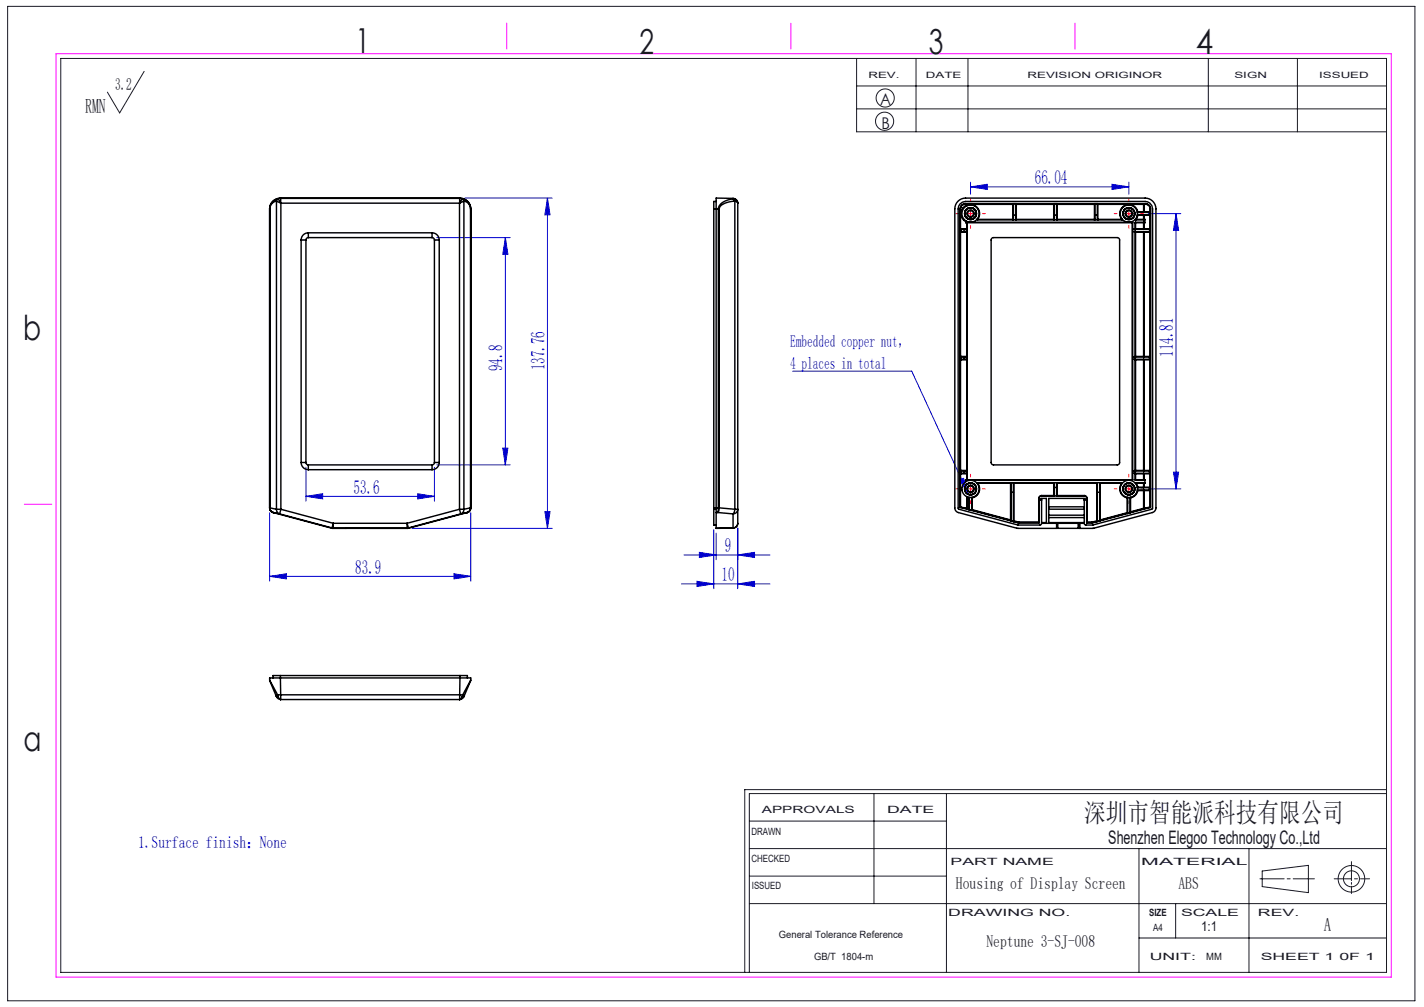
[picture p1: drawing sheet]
<svg xmlns="http://www.w3.org/2000/svg" width="297mm" height="210mm" viewBox="0 0 297 210" stroke-linecap="round" stroke-linejoin="round" font-family="sans-serif">
<g fill="none" stroke="#191924" stroke-width=".21">
<path d="M1.6 1.3h293.5v207.4h-293.5zM12.7 12.2h276.5v190.6h-276.5zM30.1 14.9l-5.1 8.6-2.6-4.3M178.7 12.2v15.3h110.5M178.7 17.9h110.5M191.1 12.2v15.3M201.9 12.2v15.3M252 12.2v15.3M270.6 12.2v15.3M178.7 22.7h110.5M156.3 177h132.9M156.3 171.2h41.1"/>
<path d="M182.3 165.5v22.9M197.4 165.5v37.3M237.6 177v25.8M260.5 177v25.8M281.9 179.7v4M289.2 165.5h-132.9v37.3M289.2 164.7h-133.9v38.1M156.3 188.4h132.9M156.3 182.7h41.1M237.6 195.6h51.6M245.2 188.4v7.2M262.8 183.3h5"/>
<path d="M263.3 181.6l9.6-1.1v5.7l-9.6-1.3zM268.5 183.3h.6M269.7 183.3h4.4M278.3 183.3h3.6M281.9 184v.4M281.9 184.8v1.5M282.5 183.3h.6M283.8 183.3h1.9"/>
<circle cx="184.5" cy="25.3" r="1.89"/>
<circle cx="184.6" cy="20.4" r="1.89"/>
<circle cx="281.9" cy="183.3" r="1.67"/>
<circle cx="281.9" cy="183.3" r="2.77"/>
</g>
<path d="M11.7 11.2h278.5v192.6h-278.5zM105.7 4.8v5.4M165 4.8v5.4M224.2 4.8v5.4M5.1 105.1h5.7" fill="none" stroke="#f0f" stroke-width=".21"/>
<g fill="none" stroke="#00f" stroke-width=".21">
<path d="M202.4 39l3.5-.6v1.1zM202.4 38v2.5M202.4 39h33M231.9 38.4l3.5 .6-3.5 .5zM235.4 38v2.5M91.1 49.5h15.3M96.9 41.3h18.3M105.4 49.5v47.4M105.4 49.5l.5 3.5h-1zM114.2 41.3l.5 3.5h-1.1zM114.2 41.3v68.9M239.5 44.5h6.8"/>
<path d="M245.3 44.5l.5 3.5h-1.1zM245.3 44.5v57.5M165.3 77.4h24.9l11.6 25.3M63.8 97.4v7.1M90.6 97.4v7.1M91.1 96.9h15.3M104.9 93.4h1l-.5 3.5zM244.7 98.5h1.1l-.5 3.5zM56.2 106.9v14.3M63.8 103.5l3.5-.5v1zM63.8 103.5h26.8M86 110.2h29.2"/>
<path d="M87.1 103l3.5 .5-3.5 .5zM94.7 119.7l3.5 .5-3.5 .5zM98.2 106.9v14.3M113.6 106.7h1.1l-.5 3.5zM142.6 115.7h18M145.9 115.2l3.5 .5-3.5 .6zM148.9 110.5v12.3M149.4 111.2v5.5M153.9 115.7l3.5-.5v1.1zM153.9 110.1v12.7M200.1 100.1l.9-.3 .8 2.9zM239.5 102h6.8"/>
<path d="M56.2 120.2l3.5-.5v1zM56.2 120.2h42M142.1 121.8h18.5M145.4 121.2l3.5 .6-3.5 .5zM153.9 121.8l3.5-.6v1.1z"/>
</g>
<path d="M201.7 44.7a.75 .75 0 0 1 .7-.9 .75 .75 0 0 1 .8 .8 .75 .75 0 0 1-1 .7M234.7 44.7a.75 .75 0 0 1 .7-.9 .75 .75 0 0 1 .8 .8 .75 .75 0 0 1-1 .7M201.7 102.1a.75 .75 0 0 1 .7-.9 .75 .75 0 0 1 .8 .8 .75 .75 0 0 1-1 .7M234.7 102.1a.75 .75 0 0 1 .7-.9 .75 .75 0 0 1 .8 .8 .75 .75 0 0 1-1 .7" fill="none" stroke="#000" stroke-width=".21"/>
<g fill="none" stroke="#f00" stroke-width=".21" stroke-dasharray="30.5 1.3 1.3 1.3">
<path d="M199.9 44.5h-.5M202.4 42v-.5M202.4 47v.6M204.9 44.5h.6M232.9 44.5h-.5M235.4 42v-.5M235.4 47v.6M237.9 44.5h.6M202.4 99.5v-.6M235.4 99.5v-.6M199.9 102h-.5M202.4 104.5v.5"/>
<path d="M204.9 102h.6M232.9 102h-.5M235.4 104.5v.5M237.9 102h.6"/>
</g>
<path d="M201.2 44.5h2.5M202.4 43.3v2.5M234.2 44.5h2.5M235.4 43.3v2.5M201.2 102h2.5M202.4 100.7v2.5M234.2 102h2.5M235.4 100.7v2.5" fill="none" stroke="#f00" stroke-width=".21"/>
<g fill="#00f">
<path d="M200.1 100.1l.9-.3 .8 2.9z"/>
<path d="M202.4 39l3.5-.6v1.1zM231.9 38.4l3.5 .6-3.5 .5z"/>
<path d="M63.8 103.5l3.5-.5v1zM87.1 103l3.5 .5-3.5 .5z"/>
<path d="M94.7 119.7l3.5 .5-3.5 .5zM56.2 120.2l3.5-.5v1z"/>
<path d="M113.6 106.7h1.1l-.5 3.5zM114.2 41.3l.5 3.5h-1.1zM104.9 93.4h1l-.5 3.5zM105.4 49.5l.5 3.5h-1zM244.7 98.5h1.1l-.5 3.5zM245.3 44.5l.5 3.5h-1.1z"/>
<path d="M145.9 115.2l3.5 .5-3.5 .6zM153.9 115.7l3.5-.5v1.1zM145.4 121.2l3.5 .6-3.5 .5zM153.9 121.8l3.5-.6v1.1z"/>
</g>
<g fill="none" stroke="#000" stroke-width=".3">
<path d="M56.2 43.6h.1M56.2 43.6v62.3M56.2 43.6l.1 62.3M57.6 41.9a1.68 1.68 0 0 0-1.3 1.7M57.6 41.9l.1 .1M57.7 42l.8 .3M57.7 42v64.2M57.9 41.5h.1M57.9 41.5l-.3 .4M57.9 41.5a2.17 2.17 0 0 0-1.7 2.1M58 41.5l.5 .8M58 41.5l-.3 .5"/>
<path d="M58.5 41.3a2.25 2.25 0 0 0-2.3 2.3M58.5 41.3v.1M58.5 41.3h37.4M58.5 42.3l.1 .1M58.5 41.4l-.6 .1M58.5 41.4v.9M58.5 42.3h.1M58.5 41.4h37.4M58.6 42.4v63.8M58.6 42.4h37.2M62.8 50h1M62.8 50v46.4"/>
<path d="M63.8 50v46.4M64.3 49.5l-.3 .2-.2 .3M64.3 48.5a1.5 1.5 0 0 0-1.5 1.5M64.3 48.5v1M64.3 48.5h25.8M64.3 49.5h25.8M90.1 48.5a1.5 1.5 0 0 1 1.5 1.5M90.1 49.5l.4 .2 .1 .3M90.1 48.5v1M90.6 50h1M90.6 50v46.4M91.6 50v46.4"/>
<path d="M95.8 42.4v63.8M95.9 41.4l.6 .1M95.9 41.4v.9M95.9 42.3h.1M95.9 42.3l-.1 .1M95.9 41.3a2.25 2.25 0 0 1 2.3 2.3M95.9 41.3v.1M96.4 41.5l-.5 .8M96.4 41.5l.4 .5M96.5 41.5h-.1M96.5 41.5l.3 .4M96.5 41.5a2.17 2.17 0 0 1 1.7 2.1"/>
<path d="M96.8 42l-.9 .3M96.8 42v64.2M96.8 41.9a1.68 1.68 0 0 1 1.3 1.7M96.8 41.9v.1M98.1 43.6h.1M98.1 43.6v62.3M98.2 43.6h.1M98.2 43.6v62.3M148.9 43.6h.5M148.9 43.6v62.4M149.4 42h-.5v1.6M149.4 43.6v62.3"/>
<path d="M149.4 43.6h.4M149.8 43.6h.2M149.8 43.6v62.3M150 43.6v62.3M152.9 41.4l-3.5-.1v2.3M152.9 41.4v.1M152.9 41.4a1 1 0 0 1 1 .9M152.9 41.5a3.4 3.4 0 0 0-3 1.7l-.1 .4M152.9 41.5l.2 .4M152.9 41.5h.4M153.1 41.9a3.6 3.6 0 0 0-3 1.4l-.1 .3M153.1 41.9l.2 .1"/>
<path d="M153.3 41.5v.5M153.3 41.5l.4 .4 .2 .4M153.3 42l.6 .3M153.3 42v64.2M153.9 42.3h.1M153.9 42.3v.1M153.9 42.4v66.7M200.3 43.6v62.2l12.1 3.2M200.3 43.6h.1M200.3 43.6v62.1M200.5 47.7l1.1 .1M200.5 47.7v.7"/>
<path d="M201.1 47.8v.5M201.3 44.1h.1M201.3 43.9l.5-.5 .5-.1 .7 .1 .5 .5M201.3 43.9h.1M201.3 44v.1M201.3 42.6a.98 .98 0 0 0-1 1M201.3 42.6h.4M201.4 42.5a1.1 1.1 0 0 0-1.1 1.1M201.4 42.5h37.4M201.4 42.5h.1M201.4 42.5a1.08 1.08 0 0 0-1.1 1.1M201.4 42.5l-.1 .1"/>
<path d="M201.4 42.5h.3M201.4 46.2v.2M201.4 46.4h.2M201.6 48.3l-1.1 .1M201.6 47.8v.5M201.6 46.1l-.2 .1M201.6 46.4h.1M201.6 46.4v53.7M201.7 42.8a1.9 1.9 0 0 0-1.3 1.6 1.9 1.9 0 0 0 1 1.8M201.7 42.8h.1M201.7 42.6v.2M201.7 42.8l.1 .1"/>
<path d="M201.7 42.5v.1M201.7 42.5h36.8M201.7 46.4h34.4M201.7 46.4v53.7M202.1 42.5v.3M202.1 42.5l.1 .1h-.5M202.1 42.5h.1M202.2 42.7l-.5 .1M202.7 42.7h.1M202.8 42.5l-.1 .2M202.8 42.5v.1M202.8 42.7a1.9 1.9 0 0 1 1.1 3"/>
<path d="M202.8 42.5h.1M202.8 42.6v.1M202.8 42.6h8.5M203.5 44l.2 .5-.2 .7-.3 .3-.7 .3-.6-.1-.5-.4-.2-.7v-.5M203.5 44h.1M203.9 45.7v.1M203.9 45.7h7.4M203.9 45.8h7.4M206.9 49.7l.3-.2h25.8l.4 .3 .1 46.6-.2 .5h-26.1l-.4-.2-.1-46.7zM211.3 42.5l.1 3.3h.5l.1-3.3M211.3 42.5v.1M211.3 45.7v.1"/>
<path d="M211.3 42.5h.1M211.3 42.6v3.1M211.4 44.8h.5M212 42.5v.1M212 45.7v.1M212 42.5h.1M212 42.6v3.1M212 45.7h7.8M212 45.8h7.8M212 42.6h7.8M219.8 42.5l.1 3.3h.5l.1-3.3M219.8 42.5v.1"/>
<path d="M219.8 45.7v.1M219.8 42.5h.1M219.8 42.6v3.1M219.9 44.8h.5M220.5 42.5v.1M220.5 45.7v.1M220.5 42.5h.1M220.5 42.6v3.1M220.5 45.7h7.8M220.5 45.8h7.8M220.5 42.6h7.8M228.3 42.5l.1 3.3h.5l.1-3.3"/>
<path d="M228.3 42.5v.1M228.3 45.7v.1M228.3 42.5h.1M228.3 42.6v3.1M228.4 44.8h.5M229 42.5v.1M229 45.7v.1M229 42.5h.1M229 42.6v3.1M229 45.7h5M229 45.8h5M229 42.6h6.1"/>
<path d="M234 45.7v.1M234.4 43.9h.1M234.4 44l-.2 .6 .2 .6 .5 .5 .6 .1M235.1 42.7h.1M235.1 42.5l.1 .2M235.1 42.5v.1M235.1 42.7a1.9 1.9 0 0 0-1.1 3M235.1 42.5h.1M235.1 42.6v.1M235.5 45.8h.1M235.5 43.3l-.6 .1-.5 .5M235.6 43.3h.1"/>
<path d="M235.6 43.3l.4 .1 .5 .5M235.7 42.7h.1M235.8 42.5l-.1 .2M235.8 42.5v.1M235.8 42.7a1.9 1.9 0 0 1 1.5 1.5M235.8 42.5h.1M235.8 42.6v.1M235.8 42.6h2.7M236.1 46.3l.1 .1M236.1 46.3l-34.7 .1M236.1 46.3v.1M236.1 46.4h.1"/>
<path d="M236.1 46.4v53.7M236.2 48.3l3.6 .1M236.2 46.4v53.7M236.5 44l.2 .6M236.5 44h.1M236.7 44.7l-.4 .7-.7 .4M236.7 44.7h.1M236.7 47.7h.1M236.7 48.4h.1M236.7 46.4h.1M236.7 46.4v1.3M236.7 47.8v.5"/>
<path d="M236.7 48.4v25.9M236.8 46.3l2 .1M236.8 46.3l-.1 .1M236.8 46.3v.1M236.8 47.7h1.7M236.8 48.4h1.7M236.8 46.4h1.7M236.8 46.4v1.3M236.8 48.4v25.9M236.9 45.7v.1M236.9 45.7h1.6M237.3 44.2v.1"/>
<path d="M237.3 44.8l2.5 .1M237.3 44.8v.1M237.3 44.9l-.4 .8M237.3 44.2h1.2M237.3 44.9h1.2M238.5 44.2h.1M238.5 44.9h.1M238.5 48.4h.1M238.5 47.7h.1M238.5 42.5l.1 .1M238.5 46.4h.1M238.5 45.7h.1"/>
<path d="M238.5 42.5v.1M238.5 42.6h.1M238.5 42.6v1.6M238.5 44.9v.8M238.5 46.4v1.3M238.5 48.4v25.9M238.6 47.7h1.2M238.6 48.4h1.2M238.6 46.4h.2M238.6 44.2h1.2M238.6 42.6v1.6M238.6 44.9v.8"/>
<path d="M238.6 46.4v1.3M238.6 48.4v25.9M238.6 45.7h.2M238.6 44.9h1.2M238.8 45.7l-1.9 .1M238.8 45.7v.7M238.8 42.5a1.08 1.08 0 0 1 1.1 1.1M238.8 42.5l.1 .1M238.8 42.5h-.3M238.8 42.5a1.1 1.1 0 0 1 1.1 1.1M238.8 42.5h.1M238.9 42.6a.98 .98 0 0 1 1 1"/>
<path d="M238.9 42.6h-.3M239.8 47.7l-3.6 .1M239.8 44.2l-2.5 .1M239.8 44.2v.7M239.8 47.7v.7M239.9 43.6h.1M239.9 43.6v62.1M239.9 43.6v62.2l-12 3.2M200.5 74.3l1.1 .1M200.5 74.3v.7M201.1 74.4v.5M201.6 74.9l-1.1 .1"/>
<path d="M201.6 74.4v.5M236.2 74.9l3.6 .1M236.7 75h.1M236.7 74.3h.1M236.7 74.4v.5M236.7 75v23.1M236.8 74.3h1.7M236.8 75h1.7M236.8 75v23.1M238.5 75h.1M238.5 74.3h.1M238.5 75v23.1"/>
<path d="M238.6 74.3h1.2M238.6 75h1.2M238.6 75v23.1M239.8 74.3l-3.6 .1M239.8 74.3v.7M62.8 96.4a1.5 1.5 0 0 0 1.5 1.5M62.8 96.4h1M63.8 96.4l.2 .4 .3 .1M64.3 96.9v1M64.3 97.9h25.8M64.3 96.9h25.8M90.1 96.9v1"/>
<path d="M90.6 96.4l-.1 .4-.4 .1M90.6 96.4h1M91.6 96.4a1.5 1.5 0 0 1-1.5 1.5M200.5 98.1l1.1 .1M200.5 98.1v.7M201.1 98.2v.5M201.6 98.7l-1.1 .1M201.6 98.2v.5M236.2 98.7l3.6 .1M236.7 98.8h.1M236.7 98.1h.1M236.7 98.2v.5"/>
<path d="M236.7 98.8v1.3M236.8 98.1h1.7M236.8 98.8h1.7M236.8 98.8v1.3M238.5 98.8h.1M238.5 98.1h.1M238.5 98.8v1.3M238.6 98.1h1.2M238.6 98.8h1.2M238.6 98.8v1.3M239.8 98.1l-3.6 .1M239.8 98.1v.7"/>
<path d="M56.2 105.9l.3 .7 .5 .3M56.2 105.9h.1M56.3 105.9l.2 .7 .5 .3M56.3 105.9l1.4 .3M57 106.9l12.2 3.3M57 106.9l1.3 .3M57 106.9h.1M57.7 106.2h.9M57.7 106.2a.95 .95 0 0 0 .6 1M58.3 107.2l10.9 2.9M58.6 106.2l-.3 1M58.6 106.2l10.9 2.9"/>
<path d="M69.2 110.2h.2M69.2 110.1h.3M69.2 110.1v.1M69.5 109.1v1M69.5 109.1l-.3 1M69.5 109.1h15.4M69.5 110.1h15.4M69.5 110.1l-.1 .1M72.2 110.2h4.8M72.2 110.2h-2.8M72.2 110.2h.1M77 110.2h8"/>
<path d="M77 110.2h.1M84.9 109.1v1M84.9 109.1l.3 1M84.9 110.1l.1 .1M85.2 110.1h-.3M85.2 110.1v.1M85.2 110.2h-.2M95.8 106.2h1M95.8 106.2l.3 1M95.8 106.2l-10.9 2.9M96.1 107.2l-10.9 2.9M96.8 106.2a.95 .95 0 0 1-.7 1"/>
<path d="M97.4 106.9l-1.3 .3M97.4 106.9h.1M97.4 106.9l-12.2 3.3M98.1 105.9l-.2 .7-.5 .3M98.1 105.9h.1M98.1 105.9l-1.3 .3M98.2 105.9l-.2 .5-.6 .5M98.2 105.9h.1M148.9 106v.2M148.9 109.5h.1M148.9 106h.5M148.9 106.2h.5"/>
<path d="M148.9 106.2v3.3M148.9 109.5h.5M149.4 105.9v1M149.4 110.2h.1M149.4 106.9v3.3M149.7 106.9h-.3M149.7 106.9l3.2 .3M149.8 105.9l-.1 1M149.8 105.9h.2M149.8 105.9h-.4M150 105.9l-.3 1M150 105.9h.1"/>
<path d="M150 105.9l3.3 .3M152.9 107.2v2.9M152.9 110.1l-3.5 .1M153.3 106.2l-.4 1M153.3 106.2h.1a.27 .27 0 0 1 .3-.1 .27 .27 0 0 1 .2 .3l-.3 .5-.7 .3M153.9 109.1a.98 .98 0 0 1-1 1M153.9 109.1a1 1 0 0 1-1 1M200.3 105.7l.1 .1M200.3 105.7h.1M200.3 105.7l1.3 .3M200.4 105.8h.1M200.4 105.8l1.3 .3"/>
<path d="M200.6 101.7h-.1v.5h.1M201.3 101.5h.1M201.3 101.3h.1M201.3 101.4v.1M201.4 100.1l34.7 .1M201.4 100.1h.2M201.4 100.1v.3M201.6 103.6h.1M201.6 106l.1 .1M201.6 100.1h.1M201.6 103.6l.1 .1M201.6 106h.1"/>
<path d="M201.6 103.6v2.4M201.7 106.1l.3 .1M201.7 103.7l.4 .1M201.7 106v.1M201.7 100.1h34.4M201.7 106l.4 .1M201.7 103.7v2.3M202 106.2v.1M202 106.3l.7 .1M202.1 106.1l-.1 .1M202.1 103.8h.1M202.1 103.8v2.3"/>
<path d="M202.1 100.8l-.4 .2-.4 .3M202.2 100.7h.1M202.2 103.8v2.4l-.2 .1M202.2 100.7h.5M202.7 103.8h.1M202.7 103.8v2.6M202.7 100.8h.1M202.7 100.8l.5 .2 .3 .3M202.7 106.4l8 2.1M202.7 106.4h.1M202.8 106.3l-.1 .1M202.8 103.8v2.5"/>
<path d="M202.8 106.3l8 2.1M203.5 101.4l.2 .5-.2 .7-.5 .5-.5 .1-.6-.1-.5-.4-.2-.7v-.5M203.5 101.4h.1M203.9 100.7v.1M203.9 100.8a1.9 1.9 0 0 1-1.1 3M203.9 100.8h6.9M203.9 100.7h6.9M210.7 108.5h.2v-7.8h.5v8M210.8 108.4l-.1 .1M210.8 100.7v.1M210.8 100.8v7.6M210.9 102.7h.5"/>
<path d="M211.4 108.7l1 .3M211.5 108.6l-.1 .1M211.5 100.7v.1M211.5 100.8h8.3M211.5 100.7h8.3M211.5 100.8v7.8M211.5 108.6l.9 .3M212.4 109h.1M212.4 109h4.2M212.4 108.9v.1M212.4 108.9h4.2M216.6 108.9v.1"/>
<path d="M216.6 103.9h.1M216.6 103.9v5M216.6 109h.1M216.7 103.9v5.1h-4.3M216.7 104.3h.5M216.7 104h.5M217.2 109.1l-.3 .4h-4.6l-12.3-3.3-.1-.2-.1-62.4a1.55 1.55 0 0 1 1.6-1.6h37.4a1.55 1.55 0 0 1 1.6 1.6v62.4l-.2 .2-12.3 3.3h-1.5l-.3-.4M217.2 103.4l-.3 .2-.2 .3M217.2 103.3a.6 .6 0 0 0-.6 .6M217.2 103.3v.1M217.2 109.1h3.2M217.2 109h1v-5.1h-1v5.2"/>
<path d="M217.2 109h1M217.2 103.4h8.9M217.2 103.3h2.6M218.7 106.2h7.4M218.7 109h7.4M218.7 109.1v-5.2h7.4v5.2M218.7 105.7h7.4M218.7 107.4h7.4M218.7 107.9h7.4M219.8 103.3h.1M219.8 100.7v.1M219.8 100.8v2.5"/>
<path d="M219.9 103.3v-2.6h.5v2.6M219.9 101.7h.5M220.4 103.3h.1M220.4 110.2h-8.2l-12.3-3.3-.7-.6-.1-62.7a2.25 2.25 0 0 1 2.3-2.3h37.4a2.25 2.25 0 0 1 2.3 2.3v62.5l-.3 .5-.4 .3-12.3 3.3h-2.9M220.4 109.1h.2M220.4 109.1v1.1M220.5 100.7h8.9v7.8h.1M220.5 100.7v.1M220.5 100.8v2.5M220.5 100.8h8.3M220.5 103.3h5.6M220.6 110.2h-.2"/>
<path d="M220.6 109.1h4.3M220.6 110.2h4.3M220.6 109.1v1.1M224.9 109.1h.2M224.9 110.2h.2M224.9 109.1v1.1M225.1 109.1h.1M225.1 110.2h.1M225.1 109.1v1.1M225.2 109.1h.9M225.2 109.1v1.1M226.1 103.4l.4 .2 .1 .3"/>
<path d="M226.1 103.3v.1M226.1 103.3a.6 .6 0 0 1 .6 .6M226.1 104.3h.5M226.1 104h.5M226.6 103.9v5.1h1.3M226.6 103.9h.1M226.7 108.9v.1M226.7 103.9v5M226.7 109h.1M226.7 109h1.1M226.7 108.9h1.1M227.8 108.9v.1"/>
<path d="M227.8 109h.1M228.8 108.6v.1M228.8 100.8l.1-.1-.1 8M228.8 100.8v7.8M228.8 108.6l-1 .3M228.8 108.7l-1 .3M228.9 102.7h.5M229.5 108.4v.1M229.5 100.7v.1M229.5 100.8v7.6M229.5 100.8h4.5M229.5 100.7h4.5"/>
<path d="M234 100.7v.1M234 100.8a1.9 1.9 0 0 0 1.1 3M234.4 101.3l.5-.4 .4-.2 .7 .1 .5 .5M234.4 101.3h.1M234.4 101.4l-.2 .6 .2 .6 .5 .5 .6 .1M235.1 106.9v.1M235.1 103.8h.1M235.1 103.8v3.1M235.1 106.9l-5.6 1.5M235.1 107l-5.6 1.5M235.2 103.8l-.1 3.2M235.5 103.2h.1"/>
<path d="M235.7 103.8h.1M235.7 103.8v3h.1M235.8 106.7v.1M235.8 103.8v2.9M236.1 100.1v.1M236.1 100.1h.1M236.2 100.1l-.1 .1M236.5 101.4l.2 .6M236.5 101.4h.1M236.7 102.1l-.4 .8-.7 .3M236.7 102.1h.1M236.7 100.1l.1 .1"/>
<path d="M236.7 100.1h.1M236.8 100.1v.1M236.8 100.1h1.7M236.9 100.7l1.9 .1M236.9 100.7v.1M236.9 100.8l.4 .8M236.9 100.8h1.6M237.3 101.6v.1M237.3 102.3l-.1-.1 2.6 .1M237.3 102.3a1.9 1.9 0 0 1-1.5 1.5M237.3 102.3h1.2M237.3 101.6h1.2"/>
<path d="M238.5 102.3h.1M238.5 101.6h.1M238.5 100.1h.1M238.5 100.8h.1M238.5 106v.1M238.5 106h.1M238.5 106l-2.7 .7M238.5 100.8v.8M238.5 102.3v3.7M238.5 106.1l-2.7 .7M238.6 106l-.1 .1M238.6 100.1h.2"/>
<path d="M238.6 100.8v.8M238.6 102.3v3.7M238.6 102.3h1.2M238.6 101.6h1.2M238.6 100.8h.2M238.8 100.1l-2 .1M238.8 100.1v.7M239.8 101.6l-2.5 .1M239.8 101.6v.7M239.9 105.8h.1M239.9 105.8l-1.4 .3M239.9 105.7h.1"/>
<path d="M239.9 105.7v.1M239.9 105.7l-1.3 .3M56.2 141.8l1.7 3.1M56.2 141.8l1.4 3.3M57.6 145.1l.1 .2M57.7 145.3h.3M57.7 145.3l.4 .4 .4 .2M57.9 144.9l.1 .4M57.9 144.9l-.3 .2M58 145.3l.5 .6M58.5 141.4h-2.3v.4M58.5 141.4v3.5"/>
<path d="M58.5 141.4h37.4M58.5 140.9h-1.6v.5M58.5 140.9v.5M58.5 140.9h37.4M58.5 145.9h.1M58.5 144.9h-.6M58.5 144.9v1M58.5 144.9h37.4M58.6 145.9h37.2M95.9 144.9h.6M95.9 144.9v1M95.9 145.9h-.1"/>
<path d="M95.9 145.9h.1M95.9 140.9h1.6v.5M95.9 140.9v.5M95.9 141.4h2.3v.4M95.9 141.4v3.5M96.4 145.3l-.5 .6M96.4 145.3h.4M96.5 144.9l-.1 .4M96.5 144.9l.3 .2M96.8 145.3l-.3 .3-.6 .3M96.8 145.1v.2M98.2 141.8l-1.7 3.1"/>
<path d="M98.2 141.8l-1.4 3.3"/>
<circle cx="202.4" cy="44.5" r=".75"/>
<circle cx="202.4" cy="44.5" r="1.8"/>
<circle cx="202.4" cy="44.5" r="1.2"/>
<circle cx="202.4" cy="44.5" r=".63"/>
<circle cx="235.4" cy="44.5" r=".75"/>
<circle cx="235.4" cy="44.5" r="1.8"/>
<circle cx="235.4" cy="44.5" r="1.2"/>
<circle cx="235.4" cy="44.5" r=".63"/>
<circle cx="202.4" cy="102" r="1.8"/>
<circle cx="202.4" cy="102" r=".63"/>
<circle cx="202.4" cy="102" r=".75"/>
<circle cx="202.4" cy="102" r="1.2"/>
<circle cx="235.4" cy="102" r="1.8"/>
<circle cx="235.4" cy="102" r=".63"/>
<circle cx="235.4" cy="102" r=".75"/>
<circle cx="235.4" cy="102" r="1.2"/>
</g>
<g font-size="7.2" fill="#191924">
<text x="74.1" y="11">1</text>
<text x="133.4" y="11.2">2</text>
<text x="193.7" y="11.3">3</text>
<text x="249.4" y="11.3">4</text>
<text x="4.8" y="70.9">b</text>
<text x="4.9" y="156.5">a</text>
</g>
<text font-size="5.6" fill="#191924" x="226.2" y="171.5">深圳市智能派科技有限公司</text>
<text font-size="4.2" fill="#191924" x="17.8" y="23.5">RMN</text>
<g font-size="4.1" fill="#00f">
<text x="215.8" y="38.4">66.04</text>
<text x="104.8" y="77.4" transform="rotate(-90 104.8 77.4)">94.8</text>
<text x="113.6" y="77.2" transform="rotate(-90 113.6 77.2)">137.76</text>
<text x="244.7" y="74.4" transform="rotate(-90 244.7 74.4)">114.81</text>
<text x="73.8" y="102.9">53.6</text>
<text x="74.1" y="119.6">83.9</text>
<text x="151.2" y="115.2">9</text>
<text x="150.5" y="121.2">10</text>
</g>
<g font-size="3.9" fill="#191924">
<text x="231.2" y="176">Shenzhen Elegoo Technology Co.,Ltd</text>
<text x="276.1" y="194.2">A</text>
</g>
<g font-size="3.5" fill="#191924">
<text x="24" y="18.7">3.2</text>
<text x="199.4" y="185.4">Housing of Display Screen</text>
<text x="245.8" y="185.4">ABS</text>
<text x="205.8" y="197.4">Neptune 3-SJ-008</text>
</g>
<g font-size="3.5" fill="#00f">
<text x="164.8" y="72.3">Embedded copper nut，</text>
<text x="164.8" y="76.9">4 places in total</text>
<text x="28.8" y="176.8">1.Surface finish：None</text>
</g>
<g font-size="3.4" fill="#191924">
<text x="183.6" y="22">A</text>
<text x="183.8" y="27">B</text>
</g>
<text font-size="2.8" fill="#191924" x="250.5" y="194.2">1:1</text>
<g font-size="2.1" fill="#191924">
<text x="158.9" y="169.5">APPROVALS</text>
<text x="185" y="169.5">DATE</text>
<text x="156.7" y="174.2">DRAWN</text>
<text x="156.7" y="179.7">CHECKED</text>
<text x="156.8" y="185.4">ISSUED</text>
<text x="198.2" y="180.4">PART NAME</text>
<text x="238" y="180.4">MATERIAL</text>
<text x="197.8" y="191">DRAWING NO.</text>
<text x="239.7" y="191">SIZE</text>
<text x="246.3" y="191">SCALE</text>
<text x="262.4" y="191">REV.</text>
<text x="162.4" y="195.6">General Tolerance Reference</text>
<text x="240.5" y="194.1">A4</text>
<text x="169.8" y="200.2">GB/T 1804-m</text>
<text x="239.8" y="200.2">UNIT:</text>
<text x="251.6" y="200.2">MM</text>
<text x="262.9" y="200.2">SHEET 1 0F 1</text>
</g>
<g font-size="1.8" fill="#191924">
<text x="181.1" y="16.3">REV.</text>
<text x="193.1" y="16.3">DATE</text>
<text x="214.3" y="16.3">REVISION ORIGINOR</text>
<text x="257.5" y="16.3">SIGN</text>
<text x="275.1" y="16.3">ISSUED</text>
</g>
</svg>
